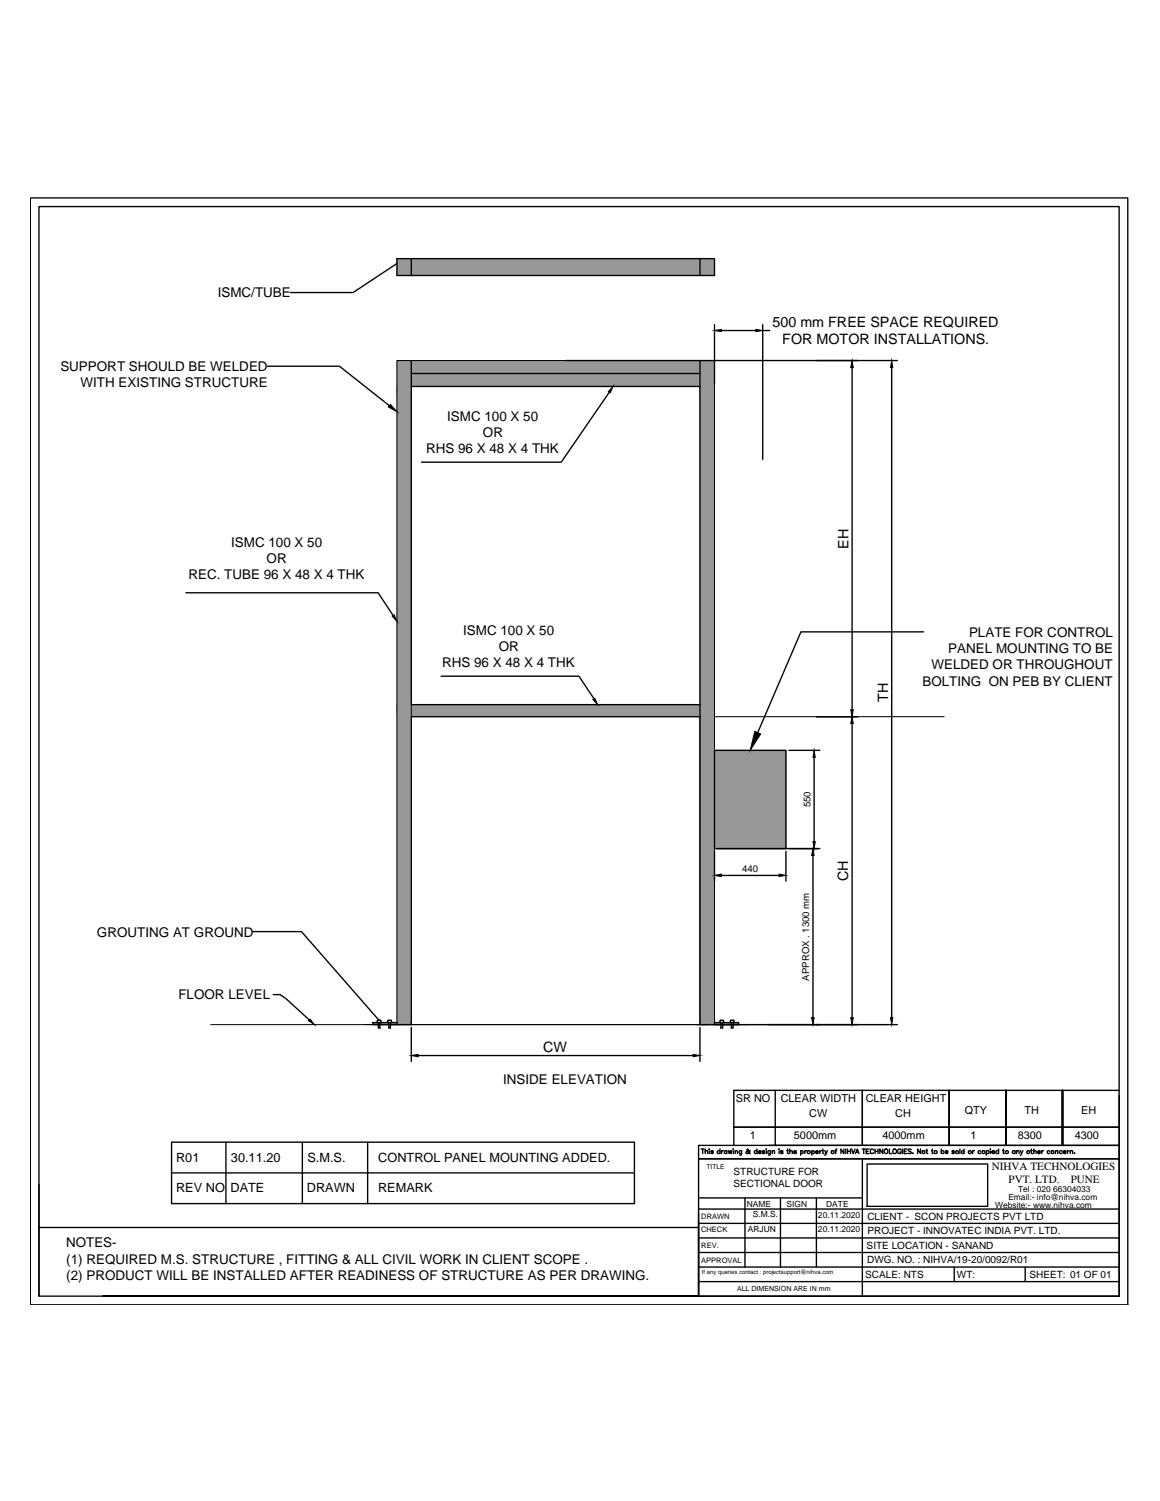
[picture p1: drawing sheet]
<svg xmlns="http://www.w3.org/2000/svg" width="216mm" height="279mm" viewBox="0 0 216 279" stroke-linecap="round" stroke-linejoin="round" font-family="sans-serif">
<!-- layer: 0 -->
<g fill="#989898" stroke="#989898" stroke-width=".19">
<path d="M76.6 131.2v2.2h53.7zM76.6 131.2h53.7v2.2z"/>
<path d="M130.3 48.1v3.2h2.7zM130.3 48.1h2.7v3.2z"/>
<path d="M76.6 48.1v3.2h53.7zM76.6 48.1h53.7v3.2z"/>
<path d="M73.9 48.1v3.2h2.7zM73.9 48.1h2.7v3.2z"/>
<path d="M73.9 67.1v4.8h59.1zM73.9 67.1h59.1v4.8z"/>
<path d="M130.3 71.9v59.3h2.7zM130.3 71.9h2.7v59.3z"/>
<path d="M73.9 71.9v59.3h2.7zM73.9 71.9h2.7v59.3z"/>
<path d="M130.3 131.2v2.2h2.7zM130.3 131.2h2.7v2.2z"/>
<path d="M130.3 133.4v57.3h2.7zM130.3 133.4h2.7v57.3z"/>
<path d="M73.9 131.2v59.5h2.7zM73.9 131.2h2.7v59.5z"/>
<path d="M136.5 190.3v.4h1zM136.5 190.3h1v.4z"/>
<path d="M134.5 190.3v.4h1.6zM134.5 190.3h1.6v.4z"/>
<path d="M133 190.3v.4h1.2zM133 190.3h1.2v.4z"/>
<path d="M72.7 190.3v.4h1.2zM72.7 190.3h1.2v.4z"/>
<path d="M70.7 190.3v.4h1.7zM70.7 190.3h1.7v.4z"/>
<path d="M69.4 190.3v.4h1zM69.4 190.3h1v.4z"/>
<path d="M133 139.7v18.3h13.3zM133 139.7h13.3v18.3z"/>
</g>
<!-- layer: at_Rect -->
<path d="M76.6 190.7v-57.3h53.7v57.3" fill="none" stroke="#000" stroke-width=".19"/>
<!-- layer: 0 -->
<path d="M76.6 190.7h53.7" fill="none" stroke="#a6a6a6" stroke-width=".19"/>
<g fill="none" stroke="#000" stroke-width=".25">
<path d="M5.6 36.8h204.3v206.1h-204.3zM7.3 38.5h201v202.8h-201zM73.8 49.1l-8.1 5.4h-11.7M73.9 48.1h59.1v3.2h-59.1zM76.6 48.1v3.2M130.3 48.1v3.2M49.8 68.2h13.4l9.2 7.3M76.6 71.9h53.7v59.3h-53.7zM76.6 67.1v4.8M76.6 69.5h53.7M105.3 67.1h61.7M113.4 73l-8.9 13h-26"/>
<path d="M130.3 67.1v4.8M133 60.4v11M134.3 61.5h6.4M142 60.4v25.1M142 61.5h1.3M158.6 68.4v63.7M166 68.4v121M34.6 110.3h35.8l2.8 4.3M171.9 117.6h-22.8l-8.1 18.8M82.1 125.9h25.7l2.7 4.2M130.3 131.2v2.2M133 139.7h13.3v18.3h-13.3z"/>
<path d="M146.8 139.7h5.8M152 133.4h7.7M158.6 134.7v54.7M133 158.5v5.5M133.5 158h19.1M146.3 158.5v5.5M151.3 159.2v30.2M151.5 141v15.6M47.1 173.4h9l14.4 16.5M134.3 163h10.7M50.9 185.1h1.2l1 .7 4.4 4M70.2 190h.7v.3h-.2v1.1h-.3v-1.1h-.2z"/>
<path d="M72.2 190h.7v.3h-.2v1.1h-.3v-1.1h-.2zM76.6 190.3v.4h-7.2v-.4h4.5v.4M76.6 191.3v6.3M77.8 196.5h51.2M129.8 190.7h37.2M130.3 191.3v6.3M133 190.3h4.5v.4h-4.5zM134 190h.7v.3h-.2v1.1h-.3v-1.1h-.2zM135.9 190h.7v.3h-.1v1.1h-.4v-1.1h-.2zM31.9 212.6h86.2v11.4h-86.2zM31.9 218.3h86.2M42.1 212.6v11.4"/>
<path d="M56.3 212.6v11.4M68.4 212.6v11.4M130.5 213.9h.5M130.8 213.9v.8M131.2 214.3l.3-.1h.2v.5M131.2 213.9v.8M132 213.9h.1M132 214.2v.5M132.7 214.3l-.1-.1h-.3v.2l.4 .1v.2l-.4-.1M134 214.3a.28 .28 0 0 0-.4 0 .28 .28 0 0 0 0 .4 .28 .28 0 0 0 .4-.1M134 213.9v.8M134.3 214.2v.5"/>
<path d="M134.6 214.2h-.2l-.1 .2M135.3 214.3a.27 .27 0 0 0-.4 0 .27 .27 0 0 0 0 .4 .27 .27 0 0 0 .4-.1M135.3 214.2v.5M135.6 214.2l.1 .5 .2-.5 .2 .5 .1-.5M136.5 213.9h.1M136.5 214.2v.5M136.6 209.8h71.7M136.8 214.3l.2-.1h.2l.1 .5M136.8 214.2v.5M138 214.2v.8h-.3M138 214.3a.27 .27 0 0 0-.4 0 .27 .27 0 0 0 0 .4 .27 .27 0 0 0 .4-.1M139.6 214.3l-.1-.1a.44 .44 0 0 1-.2 .4 .44 .44 0 0 1-.5 0l.5-.5-.1-.2-.1 .3 .3 .4h.2"/>
<path d="M140.9 214.3a.28 .28 0 0 0-.4 0 .28 .28 0 0 0 0 .4 .28 .28 0 0 0 .4-.1M140.9 213.9v.8M141.2 214.4h.5a.27 .27 0 0 0-.4-.2 .27 .27 0 0 0-.1 .4 .27 .27 0 0 0 .4 .1l.1-.1M142.3 214.3l-.4-.1v.2l.4 .2-.1 .1-.3-.1M142.6 213.9h.1M142.6 214.2v.5M143.4 214.2v.7l-.4 .1M143.4 214.3a.28 .28 0 0 0-.4 0 .28 .28 0 0 0 0 .4 .28 .28 0 0 0 .4-.1M143.7 214.3l.2-.1h.2l.1 .5M143.7 214.2v.5M144.3 203v10.2M145 213.9h.1"/>
<path d="M145 214.2v.5M145.7 214.3l-.4-.1v.2l.4 .2-.1 .1-.3-.1M146.4 214.2h.3M146.6 213.9v.7l.2 .1M147 214.3l.2-.1h.2l.1 .5M147 213.9v.8M147.7 214.4h.5a.27 .27 0 0 0-.3-.2 .27 .27 0 0 0-.2 .4 .27 .27 0 0 0 .4 .1l.1-.1M149 214.3a.27 .27 0 0 1 .4 0 .27 .27 0 0 1 0 .4 .27 .27 0 0 1-.4-.1M149 214.2v.8M149.8 214.2v.5M150.1 214.2h-.2l-.1 .2M151.1 214.3a.27 .27 0 0 1 .4 0 .27 .27 0 0 1 0 .4 .27 .27 0 0 1-.4-.1"/>
<path d="M151.1 214.2v.8M151.8 214.4h.5a.23 .23 0 0 0-.2-.2 .23 .23 0 0 0-.3 .2l.2 .3 .3-.1M152.6 214.2v.5M152.9 214.2h-.2l-.1 .2M153 214.2h.3M153.1 213.9v.7l.2 .1M153.5 214.2l.3 .5 .2-.5M153.8 214.7l-.3 .3M155.4 214.2h.3M155.8 213.9l-.3 .2v.6M157.1 213.9v.8l-.6-.8v.8M157.4 213.9v.8"/>
<path d="M157.7 213.9v.8M157.7 214.3h.6M158.3 213.9v.8M158.5 213.9l.3 .8 .3-.8M159.2 214.7l.4-.8 .3 .8M159.4 214.5h.3M160.5 213.9h.6M160.5 215.7h-30.5v25.6M160.5 203v10.2M160.8 213.9v.8M161.2 214.3h.4M161.4 216.7h22.4v7.9h-22.4z"/>
<path d="M161.8 213.9h-.6v.8h.6M162.6 214.1a.3 .3 0 0 0-.4-.2 .3 .3 0 0 0-.2 .3v.2a.31 .31 0 0 0 .2 .3 .31 .31 0 0 0 .4-.1M162.9 214.3h.5M162.9 213.9v.8M163.4 213.9v.8M164.3 213.9v.8l-.5-.8v.8M165.5 213.9v.8h.5M167.7 214.1a.33 .33 0 0 0-.4-.2 .33 .33 0 0 0-.2 .3 .38 .38 0 0 0 .1 .5 .38 .38 0 0 0 .5-.1v-.2h-.2M168 213.9v.8M168.3 214.3h.3M168.8 213.9h-.5v.8h.5M169.6 214l-.2-.1-.4 .1 .1 .2 .5 .3-.2 .2-.4-.1"/>
<path d="M169.9 214.6h.1M171.3 213.9v.8l-.5-.8v.8M172.4 214.2h.2M172.5 213.9v.7l.2 .1M173.4 214.2h.2M173.5 213.9v.7l.2 .1M175.2 214.3a.28 .28 0 0 1 .4 0 .28 .28 0 0 1 0 .4 .28 .28 0 0 1-.4-.1M175.2 213.9v.8M176 214.4h.4a.23 .23 0 0 0-.2-.2 .23 .23 0 0 0-.2 .2l.1 .3 .3-.1M176.7 213.2v-10.2v10.2M177.6 214.3l-.1-.1h-.3v.2l.3 .1 .1 .1h-.4M178.7 213.9v.8"/>
<path d="M179.4 214.3a.27 .27 0 0 0-.4 0 .27 .27 0 0 0 0 .4 .27 .27 0 0 0 .4-.1M179.4 213.9v.8M181 214.2v.5M181.4 214.2h-.2l-.2 .2M182.5 214.3a.27 .27 0 0 0-.4 0 .27 .27 0 0 0 0 .4 .27 .27 0 0 0 .4-.1M183.6 214.3a.28 .28 0 0 1 .4 0 .28 .28 0 0 1 0 .4 .28 .28 0 0 1-.4-.1M183.6 214.2v.8M184.3 213.9h.1M184.3 214.2v.5M184.6 214.4h.5a.27 .27 0 0 0-.3-.2 .27 .27 0 0 0-.2 .4 .27 .27 0 0 0 .5 .1v-.1M185.9 214.3a.28 .28 0 0 0-.5 0 .28 .28 0 0 0 0 .4 .28 .28 0 0 0 .5-.1M185.9 213.9v.8"/>
<path d="M186.6 214.2h.3M186.7 213.9v.8h.2M187.2 213.2v-10.2v10.2M188.9 214.3a.28 .28 0 0 0-.4 0 .28 .28 0 0 0 0 .4 .28 .28 0 0 0 .4-.1M188.9 214.2v.5M189.2 214.3l.2-.1h.2l.1 .5M189.2 214.2v.5M189.9 214.2l.2 .5 .3-.5M190.1 214.7l-.2 .3M191.8 214.2h.3M192 213.9v.7l.2 .1M192.4 214.3l.2-.1h.2v.5"/>
<path d="M192.4 213.9v.8M193.1 214.4h.5a.24 .24 0 0 0-.2-.2 .24 .24 0 0 0-.3 .2l.3 .3 .2-.1M193.9 214.2v.5M194.2 214.2h-.2l-.1 .2M195.4 214.3a.27 .27 0 0 0-.4 0 .27 .27 0 0 0 0 .4 .27 .27 0 0 0 .4-.1M196.4 214.3l.3-.1h.2v.5M196.4 214.2v.5M197.7 214.3a.28 .28 0 0 0-.4 0 .28 .28 0 0 0 0 .4 .28 .28 0 0 0 .4-.1M197.8 203v10.2zM197.8 203v10.2M197.9 214.4h.5a.27 .27 0 0 0-.4-.2 .27 .27 0 0 0-.1 .4 .27 .27 0 0 0 .4 .1l.1-.1M198.7 214.2v.5"/>
<path d="M199 214.2h-.2l-.1 .2M199.2 214.3l.2-.1h.2l.1 .5M199.2 214.2v.5M200 214.6h.1M208.3 203.9v9.3h-65.2M208.3 203h-71.7v10.2M7.3 220.5v20.8M7.3 228.5h122.7M130 233.1h78.3M130 230.4h78.3M130 227.7h78.3M130 225.1h78.3"/>
<path d="M130 223h30.5M130 235.9h78.3M130 238.6h78.3M138.7 223v12.9M145.3 223v12.9M151.9 223v12.9M177.6 235.9v2.7M190.8 235.9v2.7M25.9 241.3h182.4M109.7 241.3h-90.6h90.6M130 241.3h-108.7h108.7M160.5 241.3v-25.6h47.8h-78.3v-2.5h78.3v28.1"/>
<circle cx="150.5" cy="214.5" r=".29"/>
<circle cx="155" cy="214.5" r=".29"/>
<circle cx="164.9" cy="214.3" r=".4"/>
<circle cx="166.5" cy="214.3" r=".41"/>
<circle cx="171.9" cy="214.5" r=".28"/>
<circle cx="174.2" cy="214.5" r=".29"/>
<circle cx="178.1" cy="214.5" r=".29"/>
<circle cx="180.5" cy="214.5" r=".29"/>
<circle cx="183" cy="214.5" r=".29"/>
<circle cx="187.4" cy="214.5" r=".29"/>
<circle cx="191.4" cy="214.5" r=".29"/>
<circle cx="195.9" cy="214.5" r=".28"/>
</g>
<g fill="#000" stroke="#000" stroke-width=".19">
<path d="M72.7 75.3l1.2 1.3-1.6-.9zM114.1 71.9l-.5 1.2-.4-.2zM133 61.5l1.3-.2v.4zM140.7 61.3l1.3 .2-1.3 .2zM158.6 67.1l.2 1.3h-.5zM166 67.1l.2 1.3h-.5zM73 114.7l.3-.3 .6 1.3zM110.3 130.2l.4-.2 .5 1.2zM140.5 136.2l1.1 .4-2 3.1zM158.6 133.4l.2 1.3h-.5zM158.3 132.1h.5l-.2 1.3zM151.3 158l.2 1.2h-.4z"/>
<path d="M151.5 139.7l.2 1.3h-.4zM151.3 156.6h.4l-.2 1.4zM133 163l1.3-.3v.5zM145 162.7l1.3 .3-1.3 .2zM57.7 189.7l.8 1-1.1-.7zM76.6 196.5l1.2-.2v.4zM129 196.3l1.3 .2-1.3 .2zM151.1 189.4h.4l-.2 1.3zM158.3 189.4h.5l-.2 1.3zM165.7 189.4h.5l-.2 1.3z"/>
</g>
<path d="M76.6 131.2v59.5M130.3 133.4v57.3M133 133.4h42.7M39.2 190.7h126.1M73.9 190.3v-123.2h59.1v123.6" fill="none" stroke="#000" stroke-width=".19"/>
<!-- layer: at_Entity -->
<path d="M67.7 190.7h71.6" fill="none" stroke="#595959" stroke-width=".19"/>
<g font-size="2.7">
<text x="143.8" y="60.9">500 mm FREE SPACE REQUIRED</text>
<text x="145.6" y="64">FOR MOTOR INSTALLATIONS.</text>
<text x="157.9" y="102.1" transform="rotate(-90 157.9 102.1)">EH</text>
<text x="165.3" y="130.7" transform="rotate(-90 165.3 130.7)">TH</text>
<text x="157.9" y="164" transform="rotate(-90 157.9 164)">CH</text>
<text x="101.1" y="195.8">CW</text>
</g>
<g font-size="2.5">
<text x="40.5" y="55.3">ISMC/TUBE</text>
<text x="11.2" y="69.1">SUPPORT SHOULD BE WELDED</text>
<text x="15" y="72.1">WITH EXISTING STRUCTURE</text>
<text x="83.2" y="78.3">ISMC 100 X 50</text>
<text x="89.9" y="81.3">OR</text>
<text x="79.3" y="84.3">RHS 96 X 48 X 4 THK</text>
<text x="43" y="101.8">ISMC 100 X 50</text>
<text x="35.1" y="107.8">REC. TUBE 96 X 48 X 4 THK</text>
<text x="49.6" y="104.8">OR</text>
<text x="86.2" y="118.1">ISMC 100 X 50</text>
<text x="180.4" y="118.5">PLATE FOR CONTROL</text>
<text x="82.3" y="124.1">RHS 96 X 48 X 4 THK</text>
<text x="92.9" y="121.1">OR</text>
<text x="173.4" y="124.6">WELDED OR THROUGHOUT</text>
<text x="176.5" y="121.6">PANEL MOUNTING TO BE</text>
<text x="171.7" y="127.6">BOLTING ON PEB BY CLIENT</text>
<text x="18" y="174.3">GROUTING AT GROUND</text>
<text x="33.2" y="186">FLOOR LEVEL</text>
<text x="93.7" y="201.9">INSIDE ELEVATION</text>
<text x="12.3" y="232.2">NOTES-</text>
<text x="12.3" y="235.2">(1) REQUIRED M.S. STRUCTURE , FITTING &amp; ALL CIVIL WORK IN CLIENT SCOPE .</text>
<text x="12.3" y="238.2">(2) PRODUCT WILL BE INSTALLED AFTER READINESS OF STRUCTURE AS PER DRAWING.</text>
</g>
<g font-size="2.4">
<text x="32.8" y="222">REV NO</text>
<text x="32.8" y="216.2">R01</text>
<text x="42.9" y="221.9">DATE</text>
<text x="43" y="216.2">30.11.20</text>
<text x="57.1" y="221.9">DRAWN</text>
<text x="57.2" y="216.2">S.M.S.</text>
<text x="70.4" y="221.9">REMARK</text>
<text x="70.4" y="216.2">CONTROL PANEL MOUNTING ADDED.</text>
</g>
<g font-size="2.1">
<text x="184.6" y="217.9">NIHVA TECHNOLOGIES</text>
<text x="187.7" y="220.2">PVT. LTD.</text>
<text x="199.3" y="220.2">PUNE</text>
</g>
<g font-size="2">
<text x="137" y="205.2">SR NO</text>
<text x="145.3" y="205.2">CLEAR WIDTH</text>
<text x="150.6" y="207.8">CW</text>
<text x="161.1" y="205.2">CLEAR HEIGHT</text>
<text x="166.6" y="207.8">CH</text>
<text x="179.5" y="207.3">QTY</text>
<text x="190.7" y="207.3">TH</text>
<text x="201.2" y="207.3">EH</text>
<text x="139.5" y="212.1">1</text>
<text x="147.8" y="212.1">5000mm</text>
<text x="164.2" y="212.1">4000mm</text>
<text x="180.6" y="212.1">1</text>
<text x="189.4" y="212.1">8300</text>
<text x="200" y="212.1">4300</text>
</g>
<g font-size="1.9">
<text x="136.5" y="218.7">STRUCTURE FOR</text>
<text x="136.5" y="221">SECTIONAL DOOR</text>
<text x="161.4" y="227.1">CLIENT - SCON PROJECTS PVT LTD</text>
<text x="161.3" y="232.5">SITE LOCATION - SANAND</text>
<text x="161.5" y="229.8">PROJECT - INNOVATEC INDIA PVT. LTD.</text>
<text x="161.1" y="237.9">SCALE: NTS</text>
<text x="161.4" y="235.2">DWG. NO. : NIHVA/19-20/0092/R01</text>
<text x="178.1" y="237.8">WT:</text>
<text x="191.6" y="237.9">SHEET: 01 OF 01</text>
</g>
<g font-size="1.8">
<text x="150.8" y="150.3" transform="rotate(-90 150.8 150.3)">550</text>
<text x="138.1" y="162.3">440</text>
<text x="150.6" y="182.5" transform="rotate(-90 150.6 182.5)">APPROX . 1300 mm</text>
</g>
<g font-size="1.6">
<text x="189.5" y="221.8">Tel : 020 66304033</text>
<text x="139" y="224.6">NAME</text>
<text x="140.1" y="226.6">S.M.S.</text>
<text x="146.4" y="224.6">SIGN</text>
<text x="152.2" y="226.7">20.11.2020</text>
<text x="153.8" y="224.6">DATE</text>
<text x="185.2" y="224.9">Website:- www.nihva.com</text>
<text x="187.7" y="223.4">Email:- info@nihva.com</text>
<text x="139.2" y="229.3">ARJUN</text>
<text x="152.2" y="229.4">20.11.2020</text>
</g>
<g font-size="1.4">
<text x="130.5" y="227">DRAWN</text>
<text x="130.5" y="229.4">CHECK</text>
<text x="130.5" y="232.4">REV.</text>
<text x="130.5" y="235.1">APPROVAL</text>
</g>
<text font-size="1.3" x="137.2" y="240.3">ALL DIMENSION ARE IN mm</text>
<text font-size="1.2" x="131.5" y="217.6">TITLE</text>
<text font-size="1.1" x="130.7" y="237.1">If any queries contact : projectsupport@nihva.com</text>
</svg>
